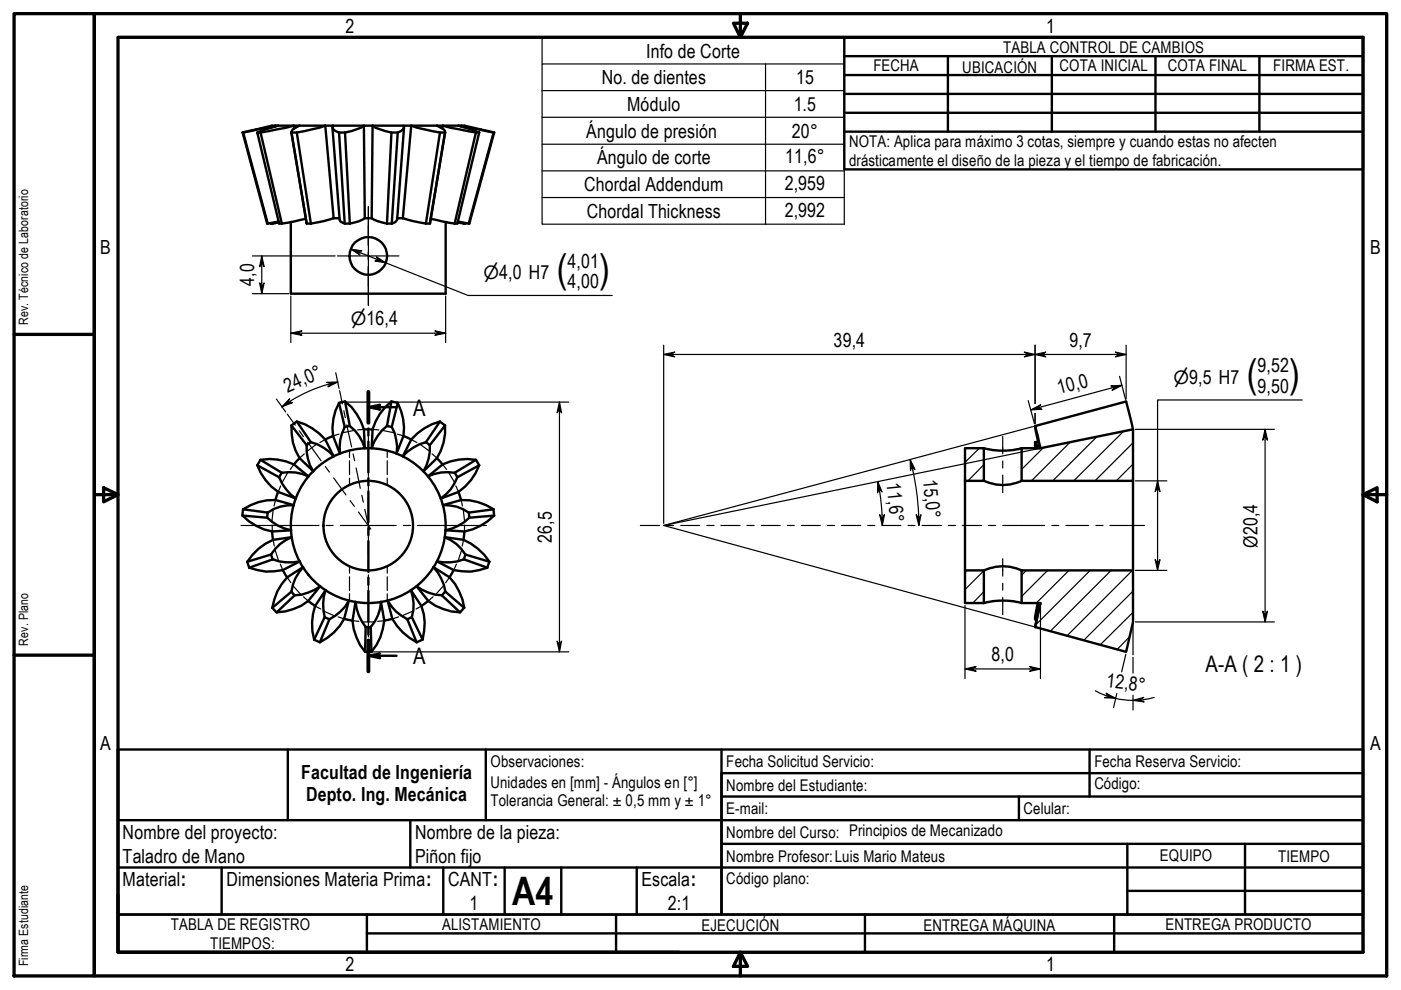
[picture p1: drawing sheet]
<svg xmlns="http://www.w3.org/2000/svg" width="297mm" height="210mm" viewBox="0 0 297 210" stroke-linecap="round" stroke-linejoin="round" font-family="sans-serif">
<!-- layer: Hatch (ISO) -->
<g fill="none" stroke="#000" stroke-width=".25">
<path d="M207.6 95l-3 3M208.6 98.5l-3.4 3.5M221.2 94.9l-4.6 4.6M226.9 93.8l-8.2 8.2M232.5 92.6l-9.3 9.4M238.2 91.5l-10.6 10.5M240.2 98.4l-3.5 3.6M240.2 93.9l-8 8.1M208.6 125.4l-2.4 2.5M208.6 121l-4 4M217.6 120.9l-1 1.1M222.1 120.9l-5.5 5.6"/>
<path d="M226.6 120.9l-6.9 7M231.1 120.9l-11.5 11.6M235.6 120.9l-12.9 12.9M239.5 135l-2.6 2.7M240.1 120.9l-13.8 13.9M240.2 129.8l-6.9 6.9M240.2 125.3l-10.4 10.4"/>
</g>
<!-- layer: Hidden (ISO) -->
<g fill="none" stroke="#000" stroke-width=".25">
<path d="M62.3 98.5l-.8 1M64.5 96.2l-1 .9M67.2 94.2l-2.2 1.5M69 93.2l-1.2 .6M71.9 92l-1.3 .4M74.1 95.5v1.5M74.1 97.7v2.9M75.2 91.2l-2.7 .6M77.2 91l-1.4 .2M79 91l1.3 .2M81 91.2l2.6 .6M82.1 95.5v1.5"/>
<path d="M82.1 97.7v2.9M84.3 92l1.2 .4M87.2 93.2l1.2 .6M89 94.2l2.1 1.5M91.6 96.2l1 .9M93.9 98.5l.8 1M57.7 111.4v1.3M57.9 114.5l.3 1.3M58 108l-.3 2.7M58.3 116.4l.8 2.6M58.4 106l-.3 1.3M59.4 119.6l.5 1.3"/>
<path d="M59.5 103l-.5 1.3M61.2 100.1l-1.4 2.3M74.1 101.4v1.4M82.1 101.4v1.4M95.1 100.1l1.3 2.3M96.6 103l.6 1.3M96.8 119.6l-.6 1.3M97.8 106l.2 1.3M97.9 116.4l-.9 2.6M98.2 108l.3 2.7M98.3 114.5l-.3 1.3M98.5 111.4v1.3"/>
<path d="M60.9 122.4l.8 1.1M62 124.1l1.9 2M64.3 126.5l1 .9M66.8 128.5l1.2 .6M68.6 129.5l2.5 1.1M71.7 130.8l1.3 .4M74.1 120.1v1.4M74.1 122.3v2.9M74.1 125.9v1.5M74.7 131.6l1.4 .1M76.7 131.8h2.7M81.5 131.6l-1.4 .1"/>
<path d="M82.1 120.1v1.4M82.1 122.3v2.9M82.1 125.9v1.5M84.5 130.8l-1.3 .4M87.6 129.5l-2.4 1.1M89.3 128.5l-1.1 .6M91.8 126.5l-1 .9M94.1 124.1l-1.8 2M95.3 122.4l-.8 1.1"/>
</g>
<!-- layer: Visible (ISO) -->
<g fill="none" stroke="#000" stroke-width=".51">
<path d="M51.4 28.1l6.3-1.5h.7l-6.8 1.5M51.4 28.1l5.2 19.3h.2M51.4 28.1h.2M51.6 28.1l5.2 19.3M54.5 28.1l4.7 19.3h.6M54.5 28.1h.7M55.2 28.1l4.6 19.3M59 26.6h-.6v.2M59 26.6l-2.7 .8-1.8 .7M59 26.6h3.3l-7.1 1.5M61.8 28l3.2 19.4-3.2-19.3M61.8 28.1h1.1"/>
<path d="M62.9 28.1l3 19.3M63.5 26.6h-1.2l.1 .6M63.5 26.6l-1.4 .8-.3 .7M63.5 26.6h5.5l-1.3 .5-4.8 1M70.5 27l1.5 19.6a1.17 1.17 0 0 0 1.1 .8M70.6 26.6h-1.6l1.7 19.7M70.6 26.6h6.6a11.3 11.3 0 0 1-4 1.5M70.6 26.6l-.1 .5 .2 .3 .4 .4 .8 .3M71.9 28.1l1.2 19.3M71.9 28.1h1.3M73.2 28.1l1 19.3M83 28.1a11.3 11.3 0 0 1-4-1.5h8.2l-1.8 19.7"/>
<path d="M83 28.1l-1 19.3M83 28.1h1.3M84.3 28.1l-1.2 19.3M85.5 26.6l.2 .5-.2 .3-1.2 .7M85.7 27l-1.5 19.6a1.42 1.42 0 0 1-1.1 .8M92.6 26.6h1.3l-.1 .6M92.6 26.6h-5.4l1.3 .5 4.8 1M92.6 26.6l1.4 .8 .4 .4v.3M93.3 28.1l-3 19.3M93.3 28.1h1.1M94.4 28l-3.3 19.4 3.3-19.3M97.2 26.6h.6l-.1 .2"/>
<path d="M97.2 26.6h-3.3l7 1.5M97.2 26.6l4.4 1.5M100.9 28.1l-4.5 19.3M100.9 28.1h.7M101.6 28.1l-4.6 19.3h-.6M104.6 28.1l-6.8-1.5h.7l6.3 1.5M104.6 28.1l-5.2 19.3M104.6 28.1h.2M104.8 28.1l-5.3 19.3h-.1M56.8 47.4l2.3-.4-1.6 .4M57.5 47.3v.1M59.1 47.2l-1.6 .2"/>
<path d="M61.7 47.1v15.2h32.8v-15.2M64.8 46.4l-5 1M65 47.4h.9M70.7 46.3l-2.1 .6-2.7 .5M70.7 46.3h1.2M73.1 47.4h1.1M77.3 46.3l-.1-19.7h1.8l-.2 19.7M77.3 46.3a7.3 7.3 0 0 1-3.1 1.1M77.3 46.3h1.5M78.8 46.3a8.2 8.2 0 0 0 3.2 1.1M82 47.4h1.1M84.2 46.3h1.2"/>
<path d="M85.4 46.3l2.2 .6 2.7 .5M90.3 47.4h.8M91.3 46.4l5.1 1M97 47.2l1.7 .2M98.7 47.4l-1.6-.4 2.3 .4M98.7 47.3v.1M54.5 98.7a11.7 11.7 0 0 0 4.5 5.6l3.7 1.4a9.9 9.9 0 0 1-3.5-4.5M54.5 98.7l4.7 2.5M55.2 97.5l-.6 1.2M55.2 97.5a11.8 11.8 0 0 1 7.1 1l3.1 2.5a9.2 9.2 0 0 0-5.6-.8zM61.8 90.2a11.6 11.6 0 0 0 1.7 6.9M61.8 90.2l3.2 4.2a9.2 9.2 0 0 0 1.4 5.5l-2.9-2.8"/>
<path d="M62.9 89.4l-1.1 .8M62.9 89.4a12.3 12.3 0 0 1 6.1 3.8l1.7 3.5a9.6 9.6 0 0 0-4.8-2.9zM63.5 97.1l-1.2 1.4M65.9 93.7l-.9 .7M70.6 92.4l-1.6 .8M73.1 90.5l-1.2-5.1a11.3 11.3 0 0 0-1.3 7M73.1 90.5a9.5 9.5 0 0 0-1 5.7l-1.5-3.8M73.2 85.1a11.7 11.7 0 0 1 4 5.9l.1 4a9 9 0 0 0-3.1-4.7M73.2 85.1l1 5.2M73.2 85.1l-1.3 .3M74.1 90.3l-1 .2M79 91.1h-1.8"/>
<path d="M81.7 86.3l1.3-1.2-1 5.2a9.6 9.6 0 0 0-3.2 4.7l.2-4 .6-1.6 .9-1.6zM82 90.3l1.1 .2M83 85.1l1.3 .3M83.1 90.5l1.2-5.1a11.6 11.6 0 0 1 1.2 7M83.1 90.5a9.5 9.5 0 0 1 1 5.7l1.4-3.8M85.5 92.4l1.7 .8M87.2 93.2a12.1 12.1 0 0 1 6.1-3.8l-3 4.4a10.1 10.1 0 0 0-4.9 2.9zM90.3 93.7l.8 .7M92.6 97.1l1.2 1.4M93.3 89.4l1 .8M94.4 90.2a11.6 11.6 0 0 1-1.8 6.9M94.4 90.2l-3.3 4.2a9.7 9.7 0 0 1-1.3 5.5l2.8-2.8"/>
<path d="M100.9 97.5l.7 1.2M204.6 95h4v7h-4zM208.6 95a16 16 0 0 0 8 0M216.6 95h4l19.6-4v11h-23.6zM219.5 90.3l.8 4.7M219.5 93.8l.6 1.2M219.5 90.3l19.3-5.2 1.4 5.9M219.5 90.3l1.1 4.7M219.5 93.8l.1 1.2M220.1 93.6l-.6 .2M51.4 109.3l5.2 .5a9.9 9.9 0 0 0 5.1 2.6l-4 .3a11.7 11.7 0 0 1-6.3-3.4zM51.5 108l-.1 1.3"/>
<path d="M52.4 119.1l.4 1.3M54.8 116.4l1.5-1.1 1.6-.8 3.9-.6a8.8 8.8 0 0 0-4.3 3.7l-5 1.5 1-1.5zM56.8 108.7l-.2 1M57.5 117.6l.3 1M57.7 112.7l.2 1.8M58.4 106a11.4 11.4 0 0 0-6.8 2l5.2 .7M58.4 106l3.9 1.1a8.8 8.8 0 0 0-5.5 1.6M59 104.3l-.6 1.7M59.7 100.2l-.5 1M90.7 101l3.2-2.5a11.8 11.8 0 0 1 7-1l-4.5 2.7a9.4 9.4 0 0 0-5.7 .8zM94.3 113.9l4 .6a12.6 12.6 0 0 1 5.5 4.6l-5.1-1.5a8.8 8.8 0 0 0-4.4-3.7zM94.4 112.4a9.9 9.9 0 0 0 5.1-2.6l5.3-.5a12.4 12.4 0 0 1-6.3 3.4z"/>
<path d="M96.4 100.2l.6 1M97 101.2l4.6-2.5a12.1 12.1 0 0 1-4.4 5.6l-3.7 1.4a9.2 9.2 0 0 0 3.5-4.5zM97.2 104.3l.5 1.7M98.5 112.7l-.2 1.8M98.7 117.6l-.4 1M99.4 108.7l.1 1M103.7 119.1l-.4 1.3M104.6 108l.2 1.3M104.6 108a11.8 11.8 0 0 0-6.8-2l-3.9 1.1a8.5 8.5 0 0 1 5.5 1.6M104.6 108l-5.2 .7M204.6 102v18.9M208.6 102a9.4 9.4 0 0 0 8 0"/>
<path d="M240.2 102v18.9M52.8 120.4a11.4 11.4 0 0 0 7.1 .5M52.8 120.4l5-1.8a10.1 10.1 0 0 0 5.8 .4l-3.7 1.9M57.7 128.8l.9 1M58.7 129.8l3.8-3.6a10.1 10.1 0 0 0 5.4-1.9l-2.6 3.1a11.6 11.6 0 0 1-6.6 2.4zM60 120.9l.9 1.5M60.9 122.4l3.4-2.2a9.4 9.4 0 0 0-2.5 5.2l-4.1 3.5a11.7 11.7 0 0 1 3.2-6.5zM61.7 125.4l.8 .8M65.4 127.4l1.4 1.1M66.6 135.6l1.2 .6M68.8 130.9l1 .4M69 125.1a10.1 10.1 0 0 0-.2 5.7l-2.2 4.8a12 12 0 0 1 .2-7.1z"/>
<path d="M69.8 131.3a9.4 9.4 0 0 0 4.2-4l-1 3.9a11.6 11.6 0 0 1-5.2 5zM72.9 131.2l1.8 .4M75.4 127.6a10 10 0 0 0 2.1 5.3l-.1 5.3a12 12 0 0 1-2.7-6.6zM77.4 138.2h1.3M77.5 132.9h1.1M80.8 127.6l.7 4a11.5 11.5 0 0 1-2.8 6.6l-.1-5.3a8.8 8.8 0 0 0 2.2-5.3zM82.2 127.3a9.1 9.1 0 0 0 4.2 4l1.9 4.9a12.6 12.6 0 0 1-5.1-5zM83.2 131.2l-1.8 .4M87.1 125.1l2.2 3.4a11.3 11.3 0 0 1 .3 7.1l-2.3-4.8a8.8 8.8 0 0 0-.2-5.7zM87.3 130.9l-1 .4M89.6 135.6l-1.3 .6M90.8 127.4l-1.5 1.1"/>
<path d="M91.9 120.2l3.4 2.2a12.2 12.2 0 0 1 3.1 6.5l-4-3.5a10.1 10.1 0 0 0-2.5-5.2zM93.7 126.2l3.8 3.6a12.1 12.1 0 0 1-6.7-2.4M93.7 126.2a9.7 9.7 0 0 1-5.4-1.9l2.5 3.1M94.4 125.4l-.7 .8M96.2 120.9l-.9 1.5M98.4 128.9l-.9 1M103.3 120.4a11.3 11.3 0 0 1-7.1 .5M103.3 120.4l-4.9-1.8a10.2 10.2 0 0 1-5.8 .4l3.6 1.9M204.6 120.9h4v7h-4zM208.6 127.9a16 16 0 0 1 8 0M208.6 120.9a9.4 9.4 0 0 1 8 0M216.6 120.9h23.6v11l-1.4 6.3-19.3-5.3 1.1-5h-4z"/>
<path d="M219.5 131.3l.3 .1M220 127.9l-.5 3.4M220.5 127.9l-1 3.4M220.6 127.9l-1.1 5"/>
<circle cx="78.1" cy="54.3" r="4"/>
<circle cx="78.1" cy="111.4" r="9.5"/>
<circle cx="78.1" cy="111.4" r="16.4"/>
</g>
<g fill="#000">
<circle cx="61.7" cy="47.1" r=".25"/>
<circle cx="94.5" cy="47.1" r=".25"/>
<circle cx="219.5" cy="132.9" r=".25"/>
</g>
<!-- layer: Section Line (ISO) -->
<g fill="none" stroke="#000" stroke-width=".51">
<path d="M78.1 86.3l2.5-.5-.9 .5 .9 .5zM78.1 83.1v6.5M78.1 90.8v1.6M78.1 93.6v6.6M78.1 86.3h6M78.1 101.4v1.5M78.1 104.2v6.5M78.1 111.9v1.5M78.1 114.7v6.6M78.1 139l2.5-.5-.9 .5 .9 .5zM78.1 122.5v1.5M78.1 125.3v6.5"/>
<path d="M78.1 133v1.5M78.1 135.8v6.5M78.1 139h6"/>
</g>
<path d="M78.1 83.1v6.5M78.1 135.8v6.5" fill="none" stroke="#000" stroke-width=".83"/>
<g fill="#000">
<path d="M78.1 86.3l2.5-.5-.9 .5 .9 .5z" fill-rule="evenodd"/>
<path d="M78.1 139l2.5-.5-.9 .5 .9 .5z" fill-rule="evenodd"/>
</g>
<!-- layer: Title (ISO) -->
<g fill="none" stroke="#000" stroke-width=".51">
<path d="M179 7.9h110v28h-110zM179 19.9h110M179 15.9h110M179 11.9h110M201 11.9v16M223 11.9v16M245 11.9v16M267 11.9v16M179 23.9h110M179 27.9h110M25 158.9h264v35h-136v-30h136M25 158.9v35h128v-35"/>
<path d="M25 158.9v35M61 158.9v15M103 158.9v15M231 158.9v10M25 173.9h264M87 173.9v10M153 178.9h136v15M153 168.9h136M216 168.9v5M239 178.9v15M264 178.9v15M25 193.9h264v8h-264z"/>
<path d="M25 183.9h264M47 183.9v10M77.8 193.9v8M77.8 197.9h211.2M94 183.9v10M107 183.9v10M119 183.9v10M130.6 193.9v8M135 183.9v10M183.4 193.9v8M236.2 193.9v8M239 188.9h50"/>
</g>
<!-- layer: Border (ISO) -->
<g fill="none" stroke="#000" stroke-width=".7">
<path d="M3 2.9h17v204h-17zM20 2.9h274v204h-274zM25 7.9h264v194h-264zM155.5 4.9h3l-1.5 3zM157 2.9v5M3 70.9h17M20 104.9h5M22 103.4l3 1.5-3 1.5zM289 104.9l3-1.5v3zM289 104.9h5M3 138.9h17M25 189.9v12h119"/>
<path d="M157 201.9l1.5 3h-3zM157 201.9v5"/>
</g>
<!-- layer: Sketch Geometry (ISO) -->
<path d="M219.5 90.3l-78.8 21.1M220.6 95l-79.9 16.4 78.8 21.5M240.2 131.9v6.9" fill="none" stroke="#000" stroke-width=".25"/>
<!-- layer: Center Mark (ISO) -->
<path d="M71.6 54.3h13M78.1 47.8v12.9M78.1 92.6v8.4M51.1 111.4h16.5M69.2 111.4h1.4M72.1 111.4h11.9M78.1 102.5v1.5M78.1 105.5v11.9M78.1 118.9v1.5M85.5 111.4h1.6M88.5 111.4h14.6M78.1 121.9v13.1" fill="none" stroke="#000" stroke-width=".25"/>
<!-- layer: Centerline (ISO) -->
<g fill="none" stroke="#000" stroke-width=".25">
<path d="M78.1 43.8v8.2M78.1 53.5v1.5M78.1 56.5v8.2M60.9 87.8l1.7 2.3M63.4 91.3l.9 1.3M65.2 93.8l.3 .3M65.5 94.1l2.6 3.6M69 98.9l.8 1.2M72 82.8l.6 2.8M72.9 87.1l.3 1.5M73.5 90.1l.2 .4M73.6 90.5l.9 4.3"/>
<path d="M74.9 96.2l.3 1.5M75.5 99.2l.9 4.3M212.6 92.6v3.6M212.6 97.8v1.4M70.7 101.3l2.6 3.6M74.2 106.1l.9 1.3M76 108.6l2.6 3.6M76.7 105l.3 1.5M77.3 108l1 4.3M135.8 111.4h4M141.4 111.4h1.4M144.3 111.4h4"/>
<path d="M149.9 111.4h1.5M152.8 111.4h4.1M158.4 111.4h1.5M161.4 111.4h4M166.9 111.4h1.5M169.9 111.4h4M175.5 111.4h1.5M178.4 111.4h4.1M184 111.4h1.5M187 111.4h4M192.5 111.4h1.5M195.5 111.4h4.1"/>
<path d="M201 111.4h1.6M204 111.4h4.1M209.6 111.4h1.5M212.6 111.4h8.9M212.6 100.7v3.7M212.6 118.5v3.6M223 111.4h1.5M226 111.4h4.8M232.3 111.4h1.6M235.3 111.4h7.4M212.6 123.7v1.4M212.6 126.7v3.6"/>
</g>
<!-- layer: Dimension (ISO) -->
<g fill="none" stroke="#000" stroke-width=".25">
<path d="M53.5 54.3h17.6M55.1 60l.4 .7 .5-.7-.5 2.3zM55.5 54.3l.5 2.3-.5-.9-.4 .9zM55.5 54.3v8M74.4 52.8l2.3 .4-.9 .1 .5 .8zM74.4 52.8l24.9 9.8h30.5M79.8 54.5l2 1.2-2.3-.4 .9-.1zM53.5 62.3h7.7M61.7 70.6l2.3-.5-.8 .5 .8 .5zM61.7 70.6h32.8M61.7 62.8v9.8M71.2 79l.7 3.3"/>
<path d="M92.2 70.1l2.3 .5-2.3 .5 .8-.5zM94.5 62.8v9.8M140.7 75.2l2.4-.6-.9 .6 .9 .5zM140.7 75.2h98.1M140.7 73.2v37.8M217.2 74.6l2.3 .6-2.3 .5 .8-.5zM219.5 75.2l2.2-.6-.7 .6 .7 .5zM219.5 73.2v12.4M236.5 74.6l2.3 .6-2.3 .5 .8-.5zM237.4 79.8l1.2 4.9M238.8 73.2v11.4M58.6 84.6l2 2.7"/>
<path d="M61.4 84.6l-.4 .8h1l-2.2 .9zM61.7 85l-1.9 1.3M69.3 81.1l2.3-.1-2.1 1 .7-.6zM69.4 81.5a31.1 31.1 0 0 0-7.7 3.5M71.6 81l-2.2 .6M73 85.3h47.6M118.6 85.3l.5 2.2-.5-.7-.5 .7zM118.6 85.3v52.9M193 97.4l1 2.1-.6-.6-.4 .9zM193 97.4l.5 2.3M193.5 99.7l.9 4.7 .4 4.7M218 84.9l1.3 4.9"/>
<path d="M218.6 86.9l2.1-1.1-.7 .7 .9 .3zM219.5 87.7v2.1M235.5 81.8l2.4-.1-2.1 1.1 .6-.7zM237.9 81.7l-19.3 5.2M240.7 91h29.5M268.2 91l.5 2.3-.5-.8-.5 .8zM268.2 91v40.9M276.1 84.8h-30.7v36.1M186.1 102.1l.9 2.2-.6-.7-.3 .9zM186.1 102.1l.4 2.3M186.5 109.1l.5 .9 .5-.9-.4 2.3zM186.5 104.4l.4 3.4 .2 3.6"/>
<path d="M194.2 109.1l.6 .9 .5-.9-.5 2.3zM194.8 109.1v2.3M240.7 102h6.7M244.9 118.7l.5 .8 .5-.8-.5 2.2zM245.4 102l.5 2.2-.5-.8-.5 .8zM78.6 138.2h42M118.1 135.9l.5 .8 .5-.8-.5 2.3zM204.6 128.4v15.5M220.6 128.4v15.5M238.7 138.7l-.9 3.8M240.2 139.4v3.3M240.7 131.9h29.5"/>
<path d="M240.7 120.9h6.7M267.7 129.6l.5 .8 .5-.8-.5 2.3zM204.6 141.8l2.3-.5-.8 .5 .8 .5zM204.6 141.8h16M218.3 141.3l2.3 .5-2.3 .5 .8-.5zM232.2 146.5l2.1 .9 2.2 .7M234.5 147l2 1.1-2.3-.2 .9-.2zM236.5 148.1l3.7 .4M236.8 147l-.7 3M240.2 148.5l2.3-.6-.8 .5 .9 .4zM240.2 147.4v3.1M244.7 147.9l-2.2 .4-2.3 .2"/>
</g>
<g fill="#000">
<path d="M55.5 54.3l.5 2.3-.5-.9-.4 .9z" fill-rule="evenodd"/>
<path d="M74.4 52.8l2.3 .4-.9 .1 .5 .8z" fill-rule="evenodd"/>
<path d="M79.8 54.5l2 1.2-2.3-.4 .9-.1z" fill-rule="evenodd"/>
<path d="M55.1 60l.4 .7 .5-.7-.5 2.3z" fill-rule="evenodd"/>
<path d="M61.7 70.6l2.3-.5-.8 .5 .8 .5z" fill-rule="evenodd"/>
<path d="M92.2 70.1l2.3 .5-2.3 .5 .8-.5z" fill-rule="evenodd"/>
<path d="M140.7 75.2l2.4-.6-.9 .6 .9 .5z" fill-rule="evenodd"/>
<path d="M217.2 74.6l2.3 .6-2.3 .5 .8-.5z" fill-rule="evenodd"/>
<path d="M219.5 75.2l2.2-.6-.7 .6 .7 .5z" fill-rule="evenodd"/>
<path d="M236.5 74.6l2.3 .6-2.3 .5 .8-.5z" fill-rule="evenodd"/>
<path d="M61.4 84.6l-.4 .8h1l-2.2 .9z" fill-rule="evenodd"/>
<path d="M69.3 81.1l2.3-.1-2.1 1 .7-.6z" fill-rule="evenodd"/>
<path d="M118.6 85.3l.5 2.2-.5-.7-.5 .7z" fill-rule="evenodd"/>
<path d="M193 97.4l1 2.1-.6-.6-.4 .9z" fill-rule="evenodd"/>
<path d="M218.6 86.9l2.1-1.1-.7 .7 .9 .3z" fill-rule="evenodd"/>
<path d="M235.5 81.8l2.4-.1-2.1 1.1 .6-.7z" fill-rule="evenodd"/>
<path d="M268.2 91l.5 2.3-.5-.8-.5 .8z" fill-rule="evenodd"/>
<path d="M186.1 102.1l.9 2.2-.6-.7-.3 .9z" fill-rule="evenodd"/>
<path d="M186.5 109.1l.5 .9 .5-.9-.4 2.3z" fill-rule="evenodd"/>
<path d="M194.2 109.1l.6 .9 .5-.9-.5 2.3z" fill-rule="evenodd"/>
<path d="M245.4 102l.5 2.2-.5-.8-.5 .8z" fill-rule="evenodd"/>
<path d="M244.9 118.7l.5 .8 .5-.8-.5 2.2z" fill-rule="evenodd"/>
<path d="M118.1 135.9l.5 .8 .5-.8-.5 2.3z" fill-rule="evenodd"/>
<path d="M267.7 129.6l.5 .8 .5-.8-.5 2.3z" fill-rule="evenodd"/>
<path d="M204.6 141.8l2.3-.5-.8 .5 .8 .5z" fill-rule="evenodd"/>
<path d="M218.3 141.3l2.3 .5-2.3 .5 .8-.5z" fill-rule="evenodd"/>
<path d="M234.5 147l2 1.1-2.3-.2 .9-.2z" fill-rule="evenodd"/>
<path d="M240.2 148.5l2.3-.6-.8 .5 .9 .4z" fill-rule="evenodd"/>
</g>
<!-- layer: Symbol (ISO) -->
<path d="M114.9 13.6v-5.7h64.1v5.7M114.9 19.2h64.1M162.3 13.6v33.9M179 13.6h-64.1v5.6M179 13.6v33.9h-64.1v-28.3M114.9 24.9h64.1M114.9 30.6h64.1M114.9 36.2h64.1M114.9 41.9h64.1" fill="none" stroke="#000" stroke-width=".25"/>
<g font-size="8.3">
<text x="118" y="59.9">(</text>
<text x="127" y="59.9">)</text>
<text x="264.4" y="82">(</text>
<text x="273.3" y="82">)</text>
<text x="108.6" y="191.9">A4</text>
</g>
<g font-size="4.8">
<text x="87.6" y="88.1">A</text>
<text x="87.6" y="140.8">A</text>
<text x="255.6" y="142.4">A-A ( 2 : 1 )</text>
</g>
<g font-size="4.1">
<text x="73.3" y="6.9">2</text>
<text x="221.8" y="6.9">1</text>
<text x="127.6" y="17.9">No. de dientes</text>
<text x="137" y="12.2">Info de Corte</text>
<text x="168.8" y="17.9">15</text>
<text x="133" y="23.5">Módulo</text>
<text x="168.3" y="23.5">1.5</text>
<text x="124.3" y="29.2">Ángulo de presión</text>
<text x="167.9" y="29.2">20°</text>
<text x="126.6" y="34.8">Ángulo de corte</text>
<text x="166.5" y="34.6">11,6°</text>
<text x="123.8" y="40.5">Chordal Addendum</text>
<text x="166.4" y="40.2">2,959</text>
<text x="124.4" y="46.2">Chordal Thickness</text>
<text x="166.4" y="45.9">2,992</text>
<text x="21.2" y="53.9">B</text>
<text x="290.5" y="53.9">B</text>
<text x="120.3" y="56.7">4,01</text>
<text x="53.9" y="60.7" transform="rotate(-90 53.9 60.7)">4,0</text>
<text x="120.3" y="61.1">4,00</text>
<text x="176.7" y="73.6">39,4</text>
<text x="226.8" y="73.6">9,7</text>
<text x="61" y="83.2" transform="rotate(-24 61 83.2)">24,0°</text>
<text x="224.5" y="83.6" transform="rotate(-15 224.5 83.6)">10,0</text>
<text x="266.6" y="83.2">9,50</text>
<text x="266.6" y="78.8">9,52</text>
<text x="195.7" y="101.8" transform="rotate(84 195.7 101.8)">15,0°</text>
<text x="188" y="102.5" transform="rotate(84 188 102.5)">11,6°</text>
<text x="117" y="115.1" transform="rotate(-90 117 115.1)">26,5</text>
<text x="266.6" y="116.1" transform="rotate(-90 266.6 116.1)">Ø20,4</text>
<text x="210.2" y="140.2">8,0</text>
<text x="234.4" y="145.7" transform="rotate(6 234.4 145.7)">12,8°</text>
<text x="21.2" y="158.9">A</text>
<text x="290.5" y="158.9">A</text>
<text x="63.9" y="165.1">Facultad de Ingeniería</text>
<text x="64.9" y="169.8">Depto. Ing. Mecánica</text>
<text x="26" y="177.9">Nombre del proyecto:</text>
<text x="88" y="177.9">Nombre de la pieza:</text>
<text x="26" y="182.9">Taladro de Mano</text>
<text x="88" y="183">Piñon fijo</text>
<text x="26" y="187.9">Material:</text>
<text x="48" y="187.9">Dimensiones Materia Prima:</text>
<text x="95" y="187.9">CANT:</text>
<text x="136" y="187.9">Escala:</text>
<text x="99.6" y="192.9">1</text>
<text x="141.6" y="192.9">2:1</text>
<text x="73.3" y="205.9">2</text>
<text x="221.8" y="205.9">1</text>
</g>
<g font-size="3.9">
<text x="102.5" y="59.2">⌀4,0 H7</text>
<text x="74.4" y="68.9">⌀16,4</text>
<text x="248.8" y="81.3">⌀9,5 H7</text>
</g>
<g font-size="3.4">
<text x="212.7" y="11.1">TABLA CONTROL DE CAMBIOS</text>
<text x="185.2" y="15.1">FECHA</text>
<text x="204" y="15.5">UBICACIÓN</text>
<text x="224.6" y="15.1">COTA INICIAL</text>
<text x="247.6" y="15.1">COTA FINAL</text>
<text x="269.9" y="15.1">FIRMA EST.</text>
<text x="180" y="31.2">NOTA: Aplica para máximo 3 cotas, siempre y cuando estas no afecten</text>
<text x="180" y="35.2">drásticamente el diseño de la pieza y el tiempo de fabricación.</text>
<text x="104" y="167.1">Unidades en [mm] - Ángulos en [°]</text>
<text x="104" y="162.7">Observaciones:</text>
<text x="154" y="167.6">Nombre del Estudiante:</text>
<text x="154" y="162.7">Fecha Solicitud Servicio:</text>
<text x="232" y="167.3">Código:</text>
<text x="232" y="162.7">Fecha Reserva Servicio:</text>
<text x="104" y="170.8">Tolerancia General: ± 0,5 mm y ± 1°</text>
<text x="154" y="172.6">E-mail:</text>
<text x="217" y="172.6">Celular:</text>
<text x="154" y="177.6">Nombre del Curso: Principios de Mecanizado</text>
<text x="154" y="182.7">Nombre Profesor:Luis Mario Mateus</text>
<text x="245.9" y="182.6">EQUIPO</text>
<text x="271" y="182.7">TIEMPO</text>
<text x="154" y="187.4">Código plano:</text>
<text x="36.2" y="197.2">TABLA DE REGISTRO</text>
<text x="93.7" y="197.1">ALISTAMIENTO</text>
<text x="148.7" y="197.5">EJECUCIÓN</text>
<text x="195.8" y="197.4">ENTREGA MÁQUINA</text>
<text x="247.1" y="197.1">ENTREGA PRODUCTO</text>
<text x="44.6" y="201.1">TIEMPOS:</text>
</g>
<g font-size="2.7">
<text x="6" y="68.9" transform="rotate(-90 6 68.9)">Rev. Técnico de Laboratorio</text>
<text x="6" y="136.9" transform="rotate(-90 6 136.9)">Rev. Plano</text>
<text x="6" y="204.9" transform="rotate(-90 6 204.9)">Firma Estudiante</text>
</g>
</svg>
